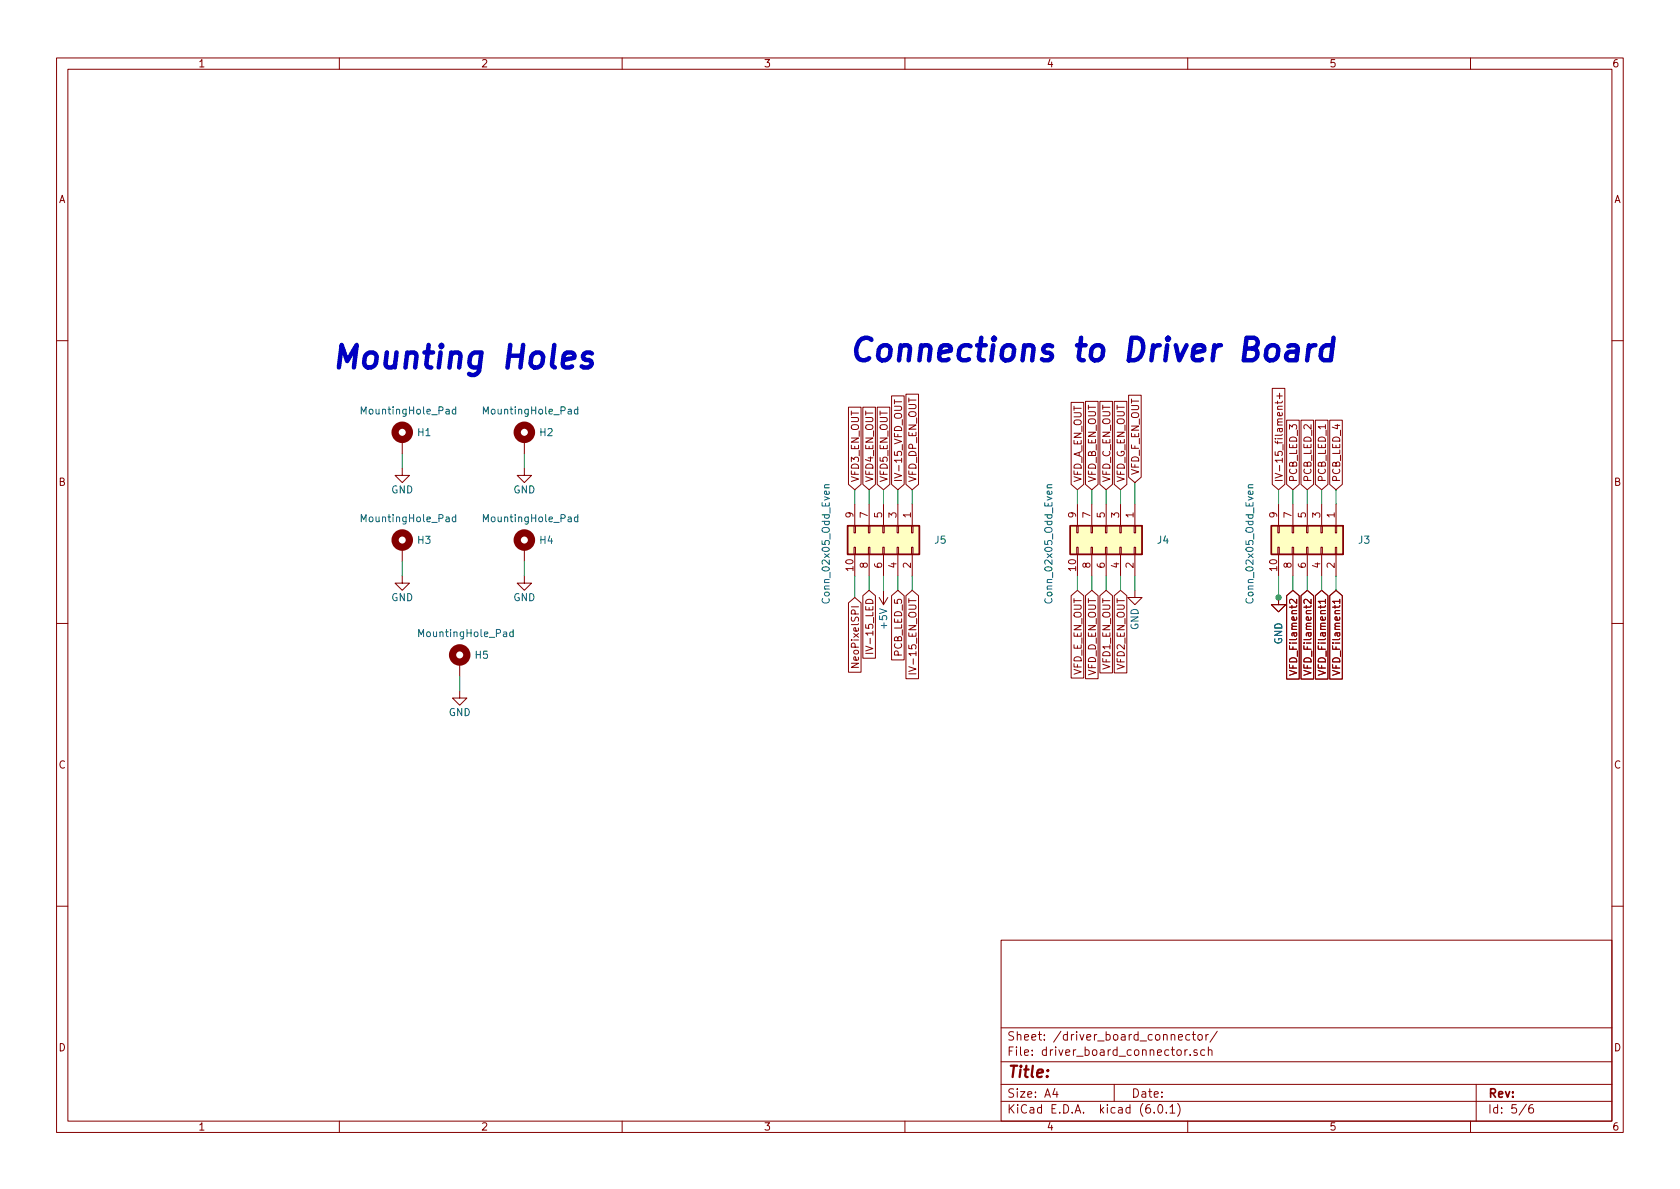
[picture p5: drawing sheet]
<svg xmlns="http://www.w3.org/2000/svg" width="297mm" height="210mm" viewBox="0 0 297 210" stroke-linecap="round" stroke-linejoin="round" font-family="sans-serif">
<g fill="none" stroke="#840000" stroke-width=".18">
<path d="M10 10.2h277v190.1h-277zM12 12.2h273v186.1h-273zM60 10.2v2M110 10.2v2M160 10.2v2M210 10.2v2M260 10.2v2M10 60.2h2M71.1 77.7v2.6M92.7 77.7v2.6M150 72h2.2v13.7l-1.1 .9-1.1-.9zM152.6 72h2.2v13.7l-1.1 .9-1.1-.9z"/>
<path d="M155.1 72h2.2v13.7l-1.1 .9-1.1-.9zM157.6 70h2.3v15.7l-1.2 .9-1.1-.9zM158.1 70.7v.7M158.1 71.1h1.3M160.2 69.7h2.2v16l-1.1 .9-1.1-.9zM189.4 71.2h2.2v14.5l-1.1 .9-1.1-.9zM191.9 71h2.3v14.7l-1.2 .9-1.1-.9zM194.5 71h2.2v14.7l-1.1 .9-1.1-.9zM197 71h2.2v14.7l-1.1 .9-1.1-.9zM199.5 69.9h2.3v14.5l-1.1 .9-1.2-.9zM224.9 68.7h2.3v17l-1.1 .9-1.2-.9zM225.8 70h.9"/>
<path d="M225.9 70.9v.5M226.2 69.5v1M226.7 71.8l-.8 .1v.3l.1 .2M226.7 70.9l-.2 .3h-1M227.5 74.3h2.2v11.4l-1.1 .9-1.1-.9zM230 74.3h2.3v11.4l-1.2 .9-1.1-.9zM232.6 74.3h2.2v11.4l-1.1 .9-1.1-.9zM235.1 74.3h2.2v11.4l-1.1 .9-1.1-.9zM285 60.2h2M71.1 82.8v1.3h1.3l-1.3 1.2-1.3-1.2h1.3M71.1 96.8v2.5M92.7 82.8v1.3h1.3l-1.3 1.2-1.3-1.2h1.3"/>
<path d="M92.7 96.8v2.5M151 93h.3v1.2h-.3zM151 96.8h.3v1.2h-.3zM151.1 89.1v3.9M151.1 98v3.8M153.5 93h.3v1.2h-.3zM153.5 96.8h.3v1.2h-.3zM153.7 89.1v3.9M153.7 98v3.8M156.1 93h.2v1.2h-.2zM156.1 96.8h.2v1.2h-.2zM156.2 89.1v3.9"/>
<path d="M156.2 98v3.8M158.6 93h.3v1.2h-.3zM158.6 96.8h.3v1.2h-.3zM158.7 89.1v3.9M158.7 98v3.8M161.2 93h.2v1.2h-.2zM161.2 96.8h.2v1.2h-.2zM161.3 89.1v3.9M161.3 98v3.8M190.4 93h.2v1.2h-.2zM190.4 96.8h.2v1.2h-.2zM190.5 89.1v3.9"/>
<path d="M190.5 98v3.8M192.9 93h.3v1.2h-.3zM192.9 96.8h.3v1.2h-.3zM193 89.1v3.9M193 98v3.8M195.5 93h.2v1.2h-.2zM195.5 96.8h.2v1.2h-.2zM195.6 89.1v3.9M195.6 98v3.8M198 93h.2v1.2h-.2zM198 96.8h.2v1.2h-.2zM198.1 89.1v3.9"/>
<path d="M198.1 98v3.8M200.5 93h.3v1.2h-.3zM200.5 96.8h.3v1.2h-.3zM200.7 89.1v3.9M200.7 98v3.8M225.9 93h.3v1.2h-.3zM225.9 96.8h.3v1.2h-.3zM226.1 89.1v3.9M226.1 98v3.8M228.5 93h.2v1.2h-.2zM228.5 96.8h.2v1.2h-.2zM228.6 89.1v3.9"/>
<path d="M228.6 98v3.8M231 93h.3v1.2h-.3zM231 96.8h.3v1.2h-.3zM231.1 89.1v3.9M231.1 98v3.8M233.6 93h.2v1.2h-.2zM233.6 96.8h.2v1.2h-.2zM233.7 89.1v3.9M233.7 98v3.8M236.1 93h.2v1.2h-.2zM236.1 96.8h.2v1.2h-.2zM236.2 89.1v3.9"/>
<path d="M236.2 98v3.8M10 110.2h2M71.1 101.8v1.3h1.3l-1.3 1.3-1.3-1.3h1.3M81.3 117.1v2.5M92.7 101.8v1.3h1.3l-1.3 1.3-1.3-1.3h1.3M150 106.6l1.1-.9 1.1 .9v12.3h-2.2zM150.5 117.3h1.3l-1.3 .7h1.3M152.6 105.3l1.1-.9 1.1 .9v11.1h-2.2zM153.1 114.3l1.2 .4-1.2 .4M153.1 115.5h1.2M155.4 105.7l.8 1.2M156.2 104.4v2.5"/>
<path d="M157 105.7l-.8 1.2M157.6 105.3l1.1-.9 1.2 .9v11.4h-2.3zM160.2 105.3l1.1-.9 1.1 .9v14.7h-2.2zM160.7 117.9l1.3 .4-1.3 .4M160.7 119.2h1.3M189.4 105.3l1.1-.9 1.1 .9v14.6h-2.2zM191.9 105.3l1.1-.9 1.2 .9v14.7h-2.3zM194.5 105.3l1.1-.9 1.1 .9v13.7h-2.2zM197 105.3l1.1-.9 1.1 .9v13.7h-2.2zM200.7 104.4v1.3h1.2l-1.2 1.2-1.3-1.2h1.3M226.1 105.7v1.2h1.2l-1.2 1.3-1.3-1.3h1.3M227.5 105.3l1.1-.9 1.1 .9v14.8h-2.2z"/>
<path d="M228 118.6l1.3 .4-1.3 .4M230 105.3l1.1-.9 1.2 .9v14.8h-2.3zM230.5 118.6l1.3 .4-1.3 .4M232.6 105.3l1.1-.9 1.1 .9v14.8h-2.2zM233.1 118.6l1.2 .4-1.2 .4M235.1 105.3l1.1-.9 1.1 .9v14.8h-2.2zM235.6 118.6l1.3 .4-1.3 .4M285 110.2h2M81.3 122.2v1.2h1.2l-1.2 1.3-1.3-1.3h1.3M10 160.2h2M177 166.3h108v32h-108zM285 160.2h2"/>
<path d="M60 198.3v2M110 198.3v2M160 198.3v2M177 194.8h108M177 191.8h108M177 187.8h108M177 181.8h108M186.5 192.5l-.4 1h1M186.9 193v1M197 191.8v3M204.1 196.7v.1M204.9 195.4l.2-.1a.81 .81 0 0 1 .6 .7 .81 .81 0 0 1-.3 .8h-.2a.81 .81 0 0 1-.6-.6 .81 .81 0 0 1 .3-.8z"/>
<path d="M206.2 196.7v.1M206.9 195.8l.4-.5v1.5M206.9 196.8h.8M208.2 195.1a1.72 1.72 0 0 1 0 2.3M208.4 183.4l.7-.1-.1-.3-.4-.1-.2 .2v.8h.6M209.5 185.6v1M209.9 185.6l-.3 .1-.1 .2M210 198.3v2M210.4 183l-.5-.1-.3 .3v.4l.2 .3h.6M210.4 186.5v.1M210.8 182.9h.6M211 182.4v1.3l.4 .2"/>
<path d="M211.6 185.7l-.3-.1-.2 .2v.3l.5 .1v.4h-.5M211.9 183.1l.2-.2 .4 .2 .1 .5-.2 .3h-.3l-.2-.1zM213 185.7l-.4-.1-.3 .3v.4l.1 .3h.6M213.2 182.9v1M213.6 185.8l.3-.2 .3 .1 .1 .9M213.6 182.9l-.2 .1-.2 .2M213.6 185.1v1.5M215.2 182.4l-1.3 1.9M260 198.3v2M261 191.8v6.5M269.9 195.3l-1.3 1.9M271 195.3a.6 .6 0 0 0-.7 .7v.5l.1 .3h.5l.2-.1 .1-.5-.2-.2-.4-.1-.3 .3"/>
</g>
<g fill="#ffffc2" stroke="#ffffc2" stroke-width=".18">
<path d="M189.2 93h12.7v5h-12.7z"/>
<path d="M149.9 93h12.7v5h-12.7z"/>
<path d="M224.8 93h12.7v5h-12.7z"/>
</g>
<path d="M149.9 93h12.7v5h-12.7zM189.2 93h12.7v5h-12.7zM224.8 93h12.7v5h-12.7z" fill="none" stroke="#840000" stroke-width=".25"/>
<g fill="none" stroke="#006464" stroke-width=".18">
<path d="M80.6 72.4h-.4l-.2 .2 .1 .6h.5M80.6 71.9v1.3M102.2 72.4h-.4l-.2 .2 .1 .6h.5M102.2 71.9v1.3M80.6 91.5l-.4-.1-.2 .3 .1 .5h.5M80.6 91v1.3M102.2 91.5l-.4-.1-.2 .3 .1 .5h.5M102.2 91v1.3M145.8 86.3h.8M146.6 85.7l-.8 .1v.3l.1 .2M185.1 86.3h.9M186 85.7l-.8 .1-.1 .3 .2 .2"/>
<path d="M220.7 86.3h.9M221.6 85.7l-.8 .1-.1 .3 .1 .2M90.7 111.8l-.3-.1-.3 .3 .1 .5h.5M90.7 111.3v1.3"/>
</g>
<g fill="none" stroke="#840000" stroke-width="1.3">
<circle cx="71.1" cy="76.4" r="1.27"/>
<circle cx="92.7" cy="76.4" r="1.27"/>
<circle cx="71.1" cy="95.5" r="1.27"/>
<circle cx="92.7" cy="95.5" r="1.27"/>
<circle cx="81.3" cy="115.8" r="1.27"/>
</g>
<path d="M235.8 59.7l-.5 4M104.7 62.5a.97 .97 0 0 0-1.6 .6l.1 .4 .4 .2h.5l.4 .1 .1 .4-.2 .6-.4 .2h-.8l-.3-.2M227.8 61.2l.4-.1h.8l.3 .1 .2 .4-.3 2.1M229.4 62l-.4 .2h-.9a.8 .8 0 0 0-.7 .7 .8 .8 0 0 0 .5 .8h.9l.4-.2M231.4 61.1l-.3 2.6M232.6 61.1a1.18 1.18 0 0 0-1.3 .7M235.6 61.2a1.31 1.31 0 0 0-2 .6l-.1 1.2 .3 .5 .3 .2h.8l.4-.2" fill="none" stroke="#0000c2" stroke-width=".8"/>
<g fill="none" stroke="#009600" stroke-width=".18">
<path d="M71.1 80.3v2.5M71.1 99.3v2.5M92.7 80.3v2.5M92.7 99.3v2.5M151.1 86.6v2.5M153.7 86.6v2.5M156.2 86.6v2.5M158.7 86.6v2.5M161.3 86.6v2.5M190.5 86.6v2.5M193 86.6v2.5M195.6 86.6v2.5"/>
<path d="M198.1 86.6v2.5M200.7 85.3v3.8M226.1 86.6v2.5M228.6 86.6v2.5M231.1 86.6v2.5M233.7 86.6v2.5M236.2 86.6v2.5M81.3 119.6v2.6M151.1 101.8v3.9M153.7 101.8v2.6M156.2 101.8v2.6M158.7 101.8v2.6"/>
<path d="M161.3 101.8v2.6M190.5 101.8v2.6M193 101.8v2.6M195.6 101.8v2.6M198.1 101.8v2.6M200.7 101.8v2.6M226.1 101.8v3.9M228.6 101.8v2.6M231.1 101.8v2.6M233.7 101.8v2.6M236.2 101.8v2.6"/>
</g>
<circle cx="226.1" cy="105.7" r=".46" fill="#009600" stroke="#009600" stroke-width=".18"/>
<g font-size="5.6" fill="#0000c2">
<text x="58.4" y="65.2">Mounting Holes</text>
<text x="149.9" y="63.9">Connections to Driver Board</text>
</g>
<text font-size="2.8" fill="#840000" x="178" y="190.6">Title:</text>
<g font-size="2.1" fill="#840000">
<text x="178" y="184">Sheet: /driver_board_connector/</text>
<text x="178" y="186.7">File: driver_board_connector.sch</text>
<text x="178" y="196.9">KiCad E.D.A. kicad (6.0.1)</text>
<text x="178" y="194.1">Size: A4</text>
<text x="200" y="194.1">Date:</text>
<text x="263" y="194.1">Rev:</text>
<text x="263" y="196.9">Id: 5/6</text>
</g>
<g font-size="1.8" fill="#840000">
<text x="35" y="11.9">1</text>
<text x="85" y="11.9">2</text>
<text x="135" y="11.9">3</text>
<text x="185" y="11.9">4</text>
<text x="235" y="11.9">5</text>
<text x="285" y="11.9">6</text>
<text x="10.3" y="35.9">A</text>
<text x="285.3" y="35.9">A</text>
<text x="10.3" y="85.9">B</text>
<text x="151.9" y="85.3" transform="rotate(-90 151.9 85.3)">VFD3_EN_OUT</text>
<text x="154.4" y="85.3" transform="rotate(-90 154.4 85.3)">VFD4_EN_OUT</text>
<text x="156.9" y="85.3" transform="rotate(-90 156.9 85.3)">VFD5_EN_OUT</text>
<text x="159.5" y="85.3" transform="rotate(-90 159.5 85.3)">IV-15_VFD_OUT</text>
<text x="162" y="85.3" transform="rotate(-90 162 85.3)">VFD_DP_EN_OUT</text>
<text x="191.2" y="85.3" transform="rotate(-90 191.2 85.3)">VFD_A_EN_OUT</text>
<text x="193.8" y="85.3" transform="rotate(-90 193.8 85.3)">VFD_B_EN_OUT</text>
<text x="196.3" y="85.3" transform="rotate(-90 196.3 85.3)">VFD_C_EN_OUT</text>
<text x="198.8" y="85.3" transform="rotate(-90 198.8 85.3)">VFD_G_EN_OUT</text>
<text x="201.4" y="84.1" transform="rotate(-90 201.4 84.1)">VFD_F_EN_OUT</text>
<text x="226.8" y="85.3" transform="rotate(-90 226.8 85.3)">IV-15_filament+</text>
<text x="229.3" y="85.3" transform="rotate(-90 229.3 85.3)">PCB_LED_3</text>
<text x="231.9" y="85.3" transform="rotate(-90 231.9 85.3)">PCB_LED_2</text>
<text x="234.4" y="85.3" transform="rotate(-90 234.4 85.3)">PCB_LED_1</text>
<text x="236.9" y="85.3" transform="rotate(-90 236.9 85.3)">PCB_LED_4</text>
<text x="285.3" y="85.9">B</text>
<text x="151.9" y="117.3" transform="rotate(-90 151.9 117.3)">NeoPixelSPI</text>
<text x="154.4" y="114.4" transform="rotate(-90 154.4 114.4)">IV-15_LED</text>
<text x="159.5" y="115.9" transform="rotate(-90 159.5 115.9)">PCB_LED_5</text>
<text x="162" y="118" transform="rotate(-90 162 118)">IV-15_EN_OUT</text>
<text x="191.2" y="119.5" transform="rotate(-90 191.2 119.5)">VFD_E_EN_OUT</text>
<text x="193.8" y="119.6" transform="rotate(-90 193.8 119.6)">VFD_D_EN_OUT</text>
<text x="196.3" y="118.3" transform="rotate(-90 196.3 118.3)">VFD1_EN_OUT</text>
<text x="198.8" y="118.3" transform="rotate(-90 198.8 118.3)">VFD2_EN_OUT</text>
<text x="229.3" y="118.4" transform="rotate(-90 229.3 118.4)">VFD_Filament2</text>
<text x="231.9" y="118.4" transform="rotate(-90 231.9 118.4)">VFD_Filament2</text>
<text x="234.4" y="118.4" transform="rotate(-90 234.4 118.4)">VFD_Filament1</text>
<text x="236.9" y="118.4" transform="rotate(-90 236.9 118.4)">VFD_Filament1</text>
<text x="10.3" y="135.9">C</text>
<text x="285.3" y="135.9">C</text>
<text x="10.3" y="185.9">D</text>
<text x="285.3" y="185.9">D</text>
<text x="35" y="199.9">1</text>
<text x="85" y="199.9">2</text>
<text x="135" y="199.9">3</text>
<text x="185" y="199.9">4</text>
<text x="235" y="199.9">5</text>
<text x="285" y="199.9">6</text>
</g>
<g font-size="1.8" fill="#006464">
<text x="64.2" y="73.3">MountingHole_Pad</text>
<text x="73.9" y="77.1">H1</text>
<text x="85.8" y="73.3">MountingHole_Pad</text>
<text x="95.5" y="77.1">H2</text>
<text x="69.2" y="87.2">GND</text>
<text x="90.7" y="87.2">GND</text>
<text x="64.2" y="92.3">MountingHole_Pad</text>
<text x="85.8" y="92.3">MountingHole_Pad</text>
<text x="73.9" y="96.2">H3</text>
<text x="95.5" y="96.2">H4</text>
<text x="165.3" y="96.1">J5</text>
<text x="204.7" y="96.1">J4</text>
<text x="240.2" y="96.1">J3</text>
<text x="69.2" y="106.3">GND</text>
<text x="90.7" y="106.3">GND</text>
<text x="146.7" y="106.2" transform="rotate(-90 146.7 106.2)">Conn_02x05_Odd_Even</text>
<text x="186.1" y="106.2" transform="rotate(-90 186.1 106.2)">Conn_02x05_Odd_Even</text>
<text x="221.6" y="106.2" transform="rotate(-90 221.6 106.2)">Conn_02x05_Odd_Even</text>
<text x="74.4" y="112.6">MountingHole_Pad</text>
<text x="156.8" y="111.1" transform="rotate(-90 156.8 111.1)">+5V</text>
<text x="201.3" y="111.4" transform="rotate(-90 201.3 111.4)">GND</text>
<text x="226.7" y="114" transform="rotate(-90 226.7 114)">GND</text>
<text x="84" y="116.5">H5</text>
<text x="79.3" y="126.6">GND</text>
</g>
<g font-size="1.8" fill="#a90000">
<text x="150.9" y="91.5" transform="rotate(-90 150.9 91.5)">9</text>
<text x="153.4" y="91.5" transform="rotate(-90 153.4 91.5)">7</text>
<text x="156" y="91.5" transform="rotate(-90 156 91.5)">5</text>
<text x="158.5" y="91.5" transform="rotate(-90 158.5 91.5)">3</text>
<text x="161" y="91.5" transform="rotate(-90 161 91.5)">1</text>
<text x="190.2" y="91.5" transform="rotate(-90 190.2 91.5)">9</text>
<text x="192.8" y="91.5" transform="rotate(-90 192.8 91.5)">7</text>
<text x="195.3" y="91.5" transform="rotate(-90 195.3 91.5)">5</text>
<text x="197.9" y="91.5" transform="rotate(-90 197.9 91.5)">3</text>
<text x="200.4" y="91.5" transform="rotate(-90 200.4 91.5)">1</text>
<text x="225.8" y="91.5" transform="rotate(-90 225.8 91.5)">9</text>
<text x="228.3" y="91.5" transform="rotate(-90 228.3 91.5)">7</text>
<text x="230.9" y="91.5" transform="rotate(-90 230.9 91.5)">5</text>
<text x="233.4" y="91.5" transform="rotate(-90 233.4 91.5)">3</text>
<text x="236" y="91.5" transform="rotate(-90 236 91.5)">1</text>
<text x="150.9" y="100.9" transform="rotate(-90 150.9 100.9)">10</text>
<text x="153.4" y="100.4" transform="rotate(-90 153.4 100.4)">8</text>
<text x="156" y="100.4" transform="rotate(-90 156 100.4)">6</text>
<text x="158.5" y="100.4" transform="rotate(-90 158.5 100.4)">4</text>
<text x="161" y="100.4" transform="rotate(-90 161 100.4)">2</text>
<text x="190.2" y="100.9" transform="rotate(-90 190.2 100.9)">10</text>
<text x="192.8" y="100.4" transform="rotate(-90 192.8 100.4)">8</text>
<text x="195.3" y="100.4" transform="rotate(-90 195.3 100.4)">6</text>
<text x="197.9" y="100.4" transform="rotate(-90 197.9 100.4)">4</text>
<text x="200.4" y="100.4" transform="rotate(-90 200.4 100.4)">2</text>
<text x="225.8" y="100.9" transform="rotate(-90 225.8 100.9)">10</text>
<text x="228.3" y="100.4" transform="rotate(-90 228.3 100.4)">8</text>
<text x="230.9" y="100.4" transform="rotate(-90 230.9 100.4)">6</text>
<text x="233.4" y="100.4" transform="rotate(-90 233.4 100.4)">4</text>
<text x="236" y="100.4" transform="rotate(-90 236 100.4)">2</text>
</g>
</svg>
